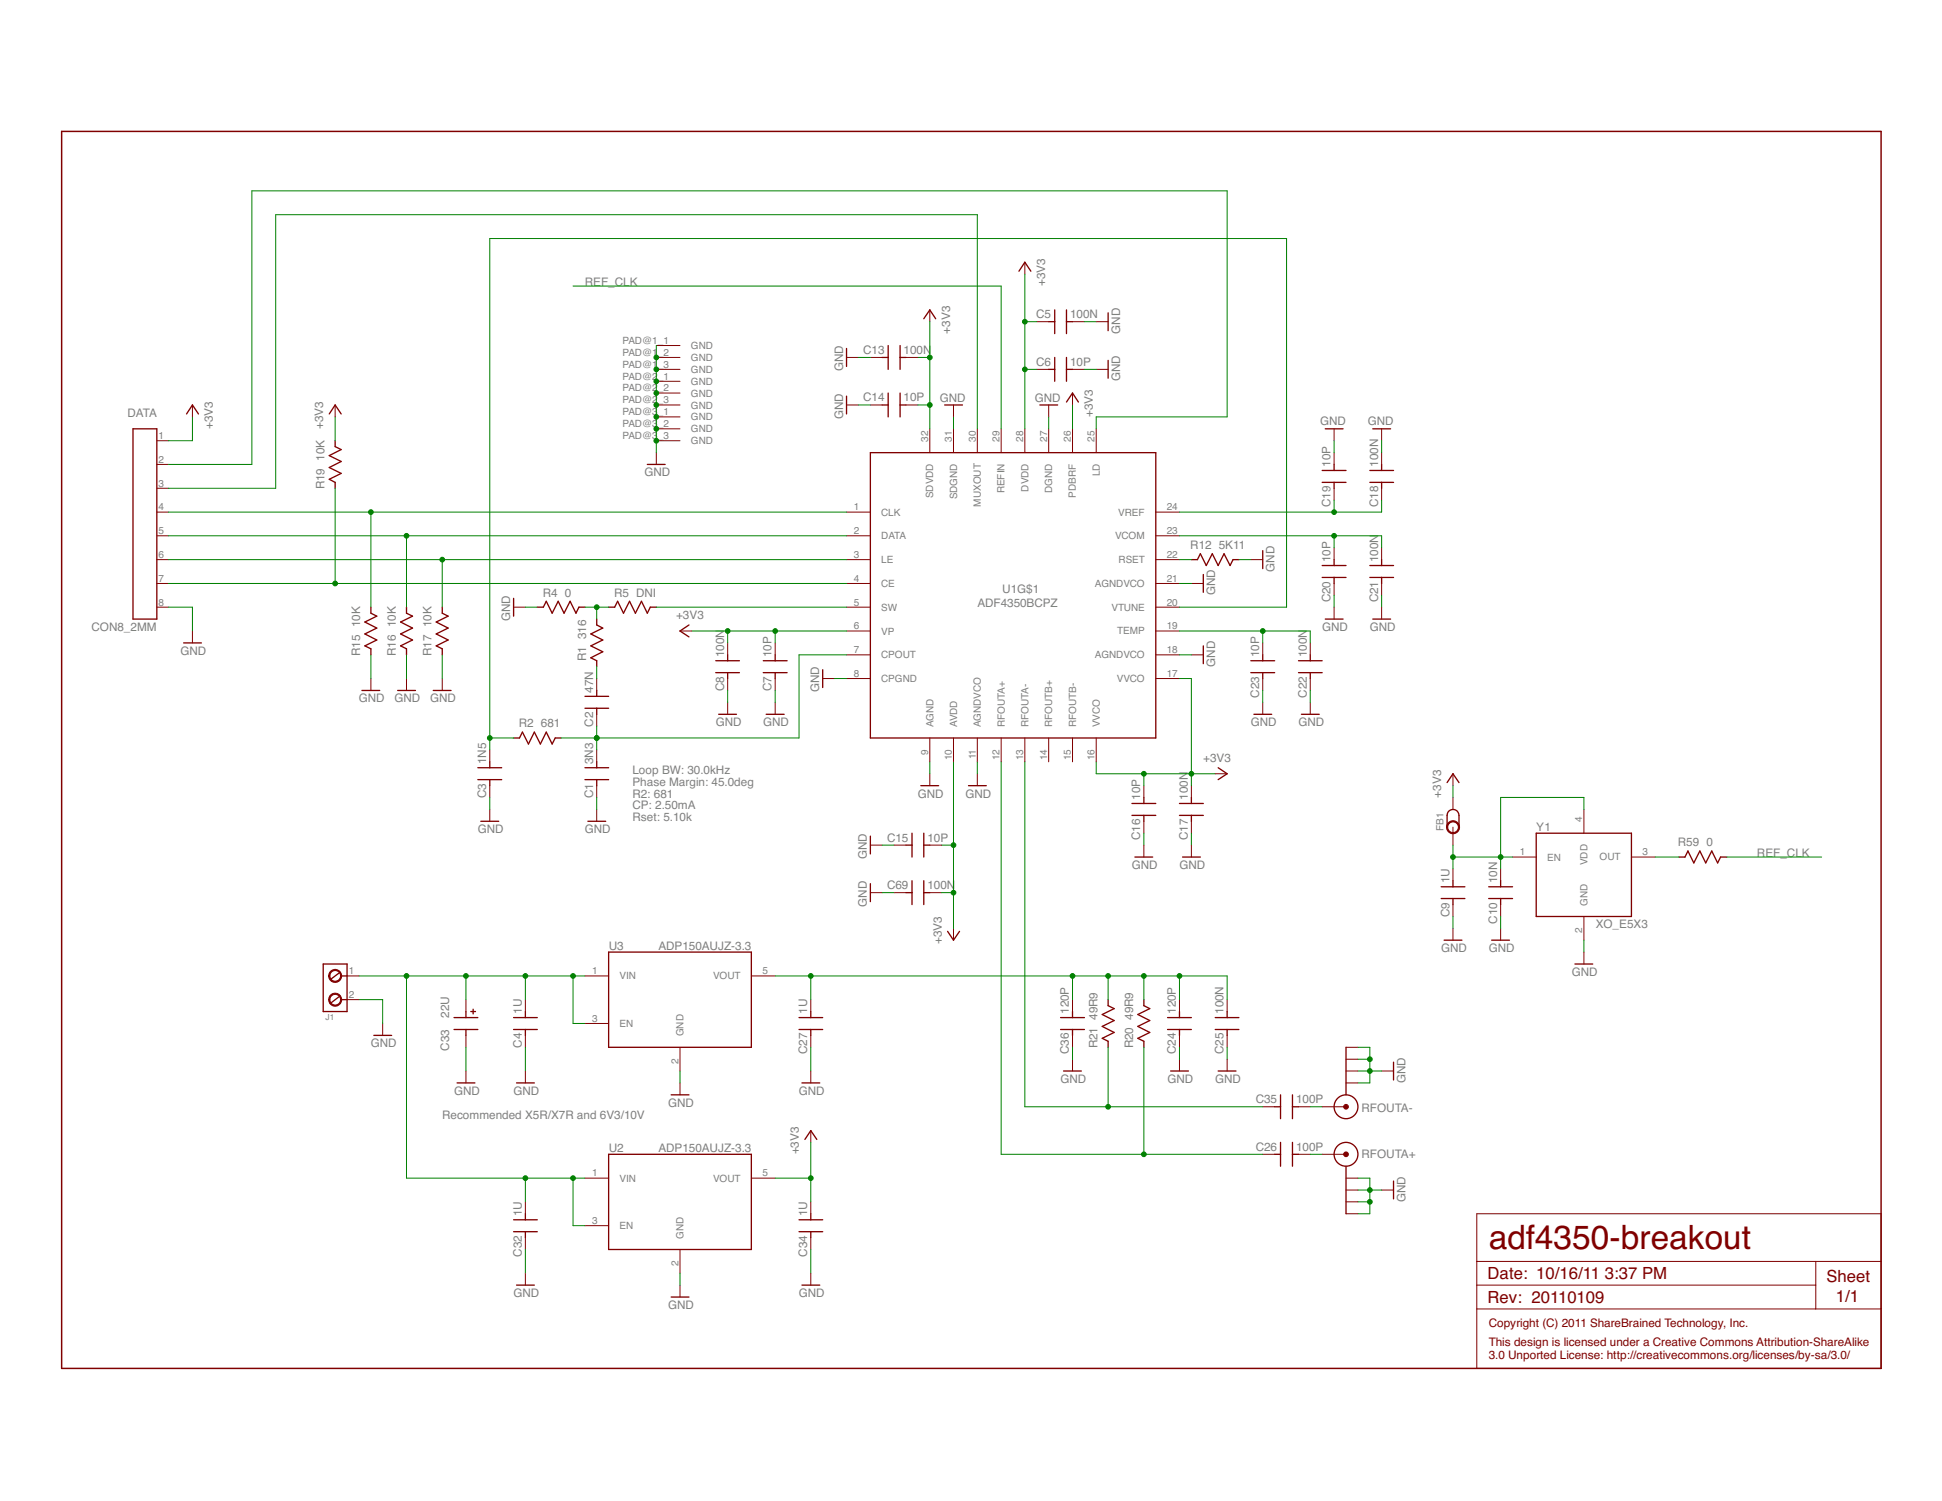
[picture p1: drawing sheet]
<svg xmlns="http://www.w3.org/2000/svg" width="279mm" height="216mm" viewBox="0 0 279 216" stroke-linecap="round" stroke-linejoin="round" font-family="sans-serif">
<g fill="#800000" stroke="#800000" stroke-width=".14">
<path d="M121.8 73.7h3.4z"/>
<path d="M121.8 77.1h3.4z"/>
<path d="M121.8 80.5h3.4z"/>
<path d="M121.8 83.9h3.4z"/>
<path d="M121.8 87.3h3.4z"/>
<path d="M121.8 90.8h3.4z"/>
<path d="M121.8 94.2h3.4z"/>
<path d="M121.8 97.6h3.4z"/>
<path d="M133.8 106.2v3.4z"/>
<path d="M137.2 106.2v3.4z"/>
<path d="M140.6 106.2v3.4z"/>
<path d="M144 106.2v3.4z"/>
<path d="M147.4 106.2v3.4z"/>
<path d="M150.9 106.2v3.4z"/>
<path d="M154.3 106.2v3.4z"/>
<path d="M157.7 106.2v3.4z"/>
<path d="M166.3 97.6h3.4z"/>
<path d="M166.3 94.2h3.4z"/>
<path d="M166.3 90.8h3.4z"/>
<path d="M166.3 87.3h3.4z"/>
<path d="M166.3 83.9h3.4z"/>
<path d="M166.3 80.5h3.4z"/>
<path d="M166.3 77.1h3.4z"/>
<path d="M166.3 73.7h3.4z"/>
<path d="M157.7 61.7v3.4z"/>
<path d="M154.3 61.7v3.4z"/>
<path d="M150.9 61.7v3.4z"/>
<path d="M147.4 61.7v3.4z"/>
<path d="M144 61.7v3.4z"/>
<path d="M140.6 61.7v3.4z"/>
<path d="M137.2 61.7v3.4z"/>
<path d="M133.8 61.7v3.4z"/>
<path d="M94.4 49.7h3.4z"/>
<path d="M94.4 51.4h3.4z"/>
<path d="M94.4 53.1h3.4z"/>
<path d="M94.4 54.8h3.4z"/>
<path d="M94.4 56.5h3.4z"/>
<path d="M94.4 58.3h3.4z"/>
<path d="M94.4 60h3.4z"/>
<path d="M94.4 61.7h3.4z"/>
<path d="M94.4 63.4h3.4z"/>
<path d="M84.2 169.5h3.4z"/>
<path d="M84.2 176.3h3.4z"/>
<path d="M97.8 179.7v3.4z"/>
<path d="M108.1 169.5h3.4z"/>
<path d="M217.6 123.3h3.4z"/>
<path d="M227.9 116.4v3.4z"/>
<path d="M227.9 131.8v3.4z"/>
<path d="M234.7 123.3h3.4z"/>
<path d="M116.6 162.6v1.7z"/>
<path d="M209 111.3v1.7z"/>
<path d="M75.6 178v1.7z"/>
<path d="M75.6 172.9v1.7z"/>
<path d="M116.6 178v1.7z"/>
<path d="M116.6 172.9v1.7z"/>
<path d="M75.6 183.1v1.7z"/>
<path d="M97.8 184.8v1.8z"/>
<path d="M116.6 183.1v1.7z"/>
<path d="M227.9 136.9v1.8z"/>
<path d="M215.9 130.1v1.7z"/>
<path d="M215.9 125v1.7z"/>
<path d="M215.9 133.5v1.7z"/>
<path d="M67 143.8v1.7z"/>
<path d="M67 148.9v1.7z"/>
<path d="M67 154.1v1.7z"/>
<path d="M209 119.8v1.8z"/>
<path d="M209 114.7v1.7z"/>
<path d="M209 119v.8z"/>
<path d="M209 130.1v1.7z"/>
<path d="M209 125v1.7z"/>
<path d="M209 133.5v1.7z"/>
<path d="M125.2 58.3h1.7z"/>
<path d="M130.3 58.3h1.8z"/>
<path d="M125.2 51.4h1.7z"/>
<path d="M130.3 51.4h1.8z"/>
<path d="M149.2 53.1h1.7z"/>
<path d="M154.3 53.1h1.7z"/>
<path d="M149.2 46.3h1.7z"/>
<path d="M154.3 46.3h1.7z"/>
<path d="M128.6 121.6h1.7z"/>
<path d="M133.8 121.6h1.7z"/>
<path d="M128.6 128.4h1.7z"/>
<path d="M133.8 128.4h1.7z"/>
<path d="M104.7 97.6v1.7z"/>
<path d="M104.7 92.5v1.7z"/>
<path d="M111.5 97.6v1.7z"/>
<path d="M111.5 92.5v1.7z"/>
<path d="M111.5 101v1.7z"/>
<path d="M104.7 101v1.7z"/>
<path d="M125.2 121.6h1.7z"/>
<path d="M125.2 128.4h1.7z"/>
<path d="M133.8 111.3v1.7z"/>
<path d="M118.4 97.6h1.7z"/>
<path d="M140.6 111.3v1.7z"/>
<path d="M171.4 94.2h1.7z"/>
<path d="M171.4 83.9h1.7z"/>
<path d="M150.9 58.3v1.7z"/>
<path d="M137.2 58.3v1.7z"/>
<path d="M121.8 58.3h1.7z"/>
<path d="M121.8 51.4h1.7z"/>
<path d="M157.7 53.1h1.7z"/>
<path d="M157.7 46.3h1.7z"/>
<path d="M164.6 118.1v1.7z"/>
<path d="M164.6 113v1.7z"/>
<path d="M171.4 118.1v1.7z"/>
<path d="M171.4 113v1.7z"/>
<path d="M164.6 121.6v1.7z"/>
<path d="M171.4 121.6v1.7z"/>
<path d="M181.7 97.6v1.7z"/>
<path d="M181.7 92.5v1.7z"/>
<path d="M188.5 97.6v1.7z"/>
<path d="M188.5 92.5v1.7z"/>
<path d="M181.7 101v1.7z"/>
<path d="M188.5 101v1.7z"/>
<path d="M191.9 83.9v1.7z"/>
<path d="M191.9 78.8v1.7z"/>
<path d="M198.8 83.9v1.7z"/>
<path d="M198.8 78.8v1.7z"/>
<path d="M191.9 87.3v1.7z"/>
<path d="M198.8 87.3v1.7z"/>
<path d="M191.9 70.2v1.7z"/>
<path d="M191.9 65.1v1.7z"/>
<path d="M198.8 70.2v1.7z"/>
<path d="M198.8 65.1v1.7z"/>
<path d="M191.9 61.7v1.7z"/>
<path d="M198.8 61.7v1.7z"/>
<path d="M180 80.5h1.7z"/>
<path d="M154.3 148.9v1.7z"/>
<path d="M154.3 143.8v1.7z"/>
<path d="M169.7 148.9v1.7z"/>
<path d="M169.7 143.8v1.7z"/>
<path d="M176.6 148.9v1.7z"/>
<path d="M176.6 143.8v1.7z"/>
<path d="M154.3 152.4v1.7z"/>
<path d="M169.7 152.4v1.7z"/>
<path d="M176.6 152.4v1.7z"/>
<path d="M198.8 154.1h1.7z"/>
<path d="M84.2 140.4h3.4z"/>
<path d="M84.2 147.2h3.4z"/>
<path d="M97.8 150.6v3.5z"/>
<path d="M108.1 140.4h3.4z"/>
<path d="M75.6 148.9v1.7z"/>
<path d="M75.6 143.8v1.7z"/>
<path d="M116.6 148.9v1.7z"/>
<path d="M116.6 143.8v1.7z"/>
<path d="M75.6 154.1v1.7z"/>
<path d="M97.8 155.8v1.7z"/>
<path d="M116.6 154.1v1.7z"/>
<path d="M133.8 44.6v1.7z"/>
<path d="M147.4 37.7v1.7z"/>
<path d="M137.2 133.5v1.7z"/>
<path d="M97.8 90.8h1.7z"/>
<path d="M174.8 111.3h1.8z"/>
<path d="M181.7 166h1.7z"/>
<path d="M186.8 166h1.7z"/>
<path d="M181.7 159.2h1.7z"/>
<path d="M186.8 159.2h1.7z"/>
<path d="M63.6 97.6v1.7z"/>
<path d="M58.5 97.6v1.7z"/>
<path d="M53.4 97.6v1.7z"/>
<path d="M48.2 58.3v1.7z"/>
<path d="M85.9 113v1.7z"/>
<path d="M85.9 107.9v1.7z"/>
<path d="M85.9 102.7v1.7z"/>
<path d="M85.9 97.6v1.7z"/>
<path d="M70.5 113v1.7z"/>
<path d="M70.5 107.9v1.7z"/>
<path d="M70.5 116.4v1.7z"/>
<path d="M85.9 116.4v1.7z"/>
<path d="M73.9 87.3h1.7z"/>
<path d="M154.3 56.5v1.8z"/>
<path d="M22.6 66.8h1.7z"/>
<path d="M22.6 70.2h1.7z"/>
<path d="M22.6 73.7h1.7z"/>
<path d="M22.6 63.4h1.7z"/>
<path d="M22.6 77.1h1.7z"/>
<path d="M22.6 80.5h1.7z"/>
<path d="M22.6 83.9h1.7z"/>
<path d="M22.6 87.3h1.7z"/>
<path d="M27.7 90.8v1.7z"/>
<path d="M27.7 58.3v1.7z"/>
<path d="M55.1 147.2v1.7z"/>
<path d="M198.8 171.2h1.7z"/>
<path d="M94.4 65.1v1.7z"/>
<path d="M190.2 166h3.5z"/>
<path d="M193.7 169.5h1.7z"/>
<path d="M193.7 171.2h1.7z"/>
<path d="M193.7 172.9h1.7z"/>
<path d="M193.7 174.6h1.7z"/>
<path d="M190.2 159.2h3.5z"/>
<path d="M193.7 155.8h1.7z"/>
<path d="M193.7 154.1h1.7z"/>
<path d="M193.7 152.4h1.7z"/>
<path d="M193.7 150.6h1.7z"/>
<path d="M49.9 140.4h1.7z"/>
<path d="M49.9 143.8h1.7z"/>
<path d="M212.5 188.3h48.7z"/>
<path d="M261.2 181.4h9.4z"/>
<path d="M212.5 184.8v3.5z"/>
<path d="M212.5 184.8h48.7z"/>
<path d="M212.5 181.4v3.4z"/>
<path d="M261.2 184.8v3.5z"/>
<path d="M261.2 188.3h9.4z"/>
<path d="M261.2 181.4v3.4z"/>
<path d="M212.5 181.4h48.7z"/>
<path d="M270.6 181.4v6.9z"/>
<path d="M212.5 174.6h58.1z"/>
<path d="M212.5 174.6v6.8z"/>
<path d="M270.6 174.6v6.8z"/>
<path d="M212.5 188.3v8.5z"/>
<path d="M270.6 188.3v8.5z"/>
<path d="M212.5 196.8h58.1z"/>
<path d="M208.3 118.4a.94 .94 0 0 1 1.5 .1 .94 .94 0 0 1-.5 1.4 .94 .94 0 0 1-1.2-.9h.2a.77 .77 0 0 1 1.1-.7 .77 .77 0 0 1 .2 1.2 .77 .77 0 0 1-1.3-.3v-.2h-.2z" fill-rule="evenodd"/>
<path d="M47.7 139.6a.94 .94 0 0 1 1.4 .4 .94 .94 0 0 1-.7 1.3 .94 .94 0 0 1-1.1-.9h.2a.77 .77 0 0 1 1-.7 .77 .77 0 0 1 .2 1.2 .77 .77 0 0 1-1.2-.3v-.2h-.2v-.3z" fill-rule="evenodd"/>
<path d="M47.5 143.2a.94 .94 0 0 1 1.5 0 .94 .94 0 0 1-.5 1.5 .94 .94 0 0 1-1.2-.9h.2a.77 .77 0 0 1 1-.7 .77 .77 0 0 1 .2 1.3 .77 .77 0 0 1-1.2-.4v-.2h-.2z" fill-rule="evenodd"/>
<circle cx="193.7" cy="166" r=".34"/>
<circle cx="193.7" cy="159.2" r=".34"/>
</g>
<g fill="#800000" stroke="#800000" stroke-width=".19">
<path d="M125.2 65.1v41.1z"/>
<path d="M125.2 106.2h41.1z"/>
<path d="M166.3 65.1v41.1z"/>
<path d="M125.2 65.1h41.1z"/>
<path d="M87.6 166h20.5z"/>
<path d="M108.1 166v13.7z"/>
<path d="M87.6 179.7h20.5z"/>
<path d="M87.6 166v13.7z"/>
<path d="M221 119.8v12z"/>
<path d="M221 131.8h13.7z"/>
<path d="M234.7 119.8v12z"/>
<path d="M221 119.8h13.7z"/>
<path d="M116.6 162.6l.9 1.3z"/>
<path d="M116.6 162.6l-.8 1.3z"/>
<path d="M209 111.3l.9 1.3z"/>
<path d="M209 111.3l-.8 1.3z"/>
<path d="M73.9 177.2h1.7z"/>
<path d="M75.6 177.2h1.7z"/>
<path d="M73.9 175.5h1.7z"/>
<path d="M75.6 175.5h1.7z"/>
<path d="M75.6 177.2v.8z"/>
<path d="M75.6 174.6v.9z"/>
<path d="M115 177.2h1.6z"/>
<path d="M116.6 177.2h1.8z"/>
<path d="M115 175.5h1.6z"/>
<path d="M116.6 175.5h1.8z"/>
<path d="M116.6 177.2v.8z"/>
<path d="M116.6 174.6v.9z"/>
<path d="M74.3 184.8h2.6z"/>
<path d="M96.6 186.6h2.5z"/>
<path d="M115.4 184.8h2.5z"/>
<path d="M226.6 138.7h2.6z"/>
<path d="M214.2 129.2h1.7z"/>
<path d="M215.9 129.2h1.7z"/>
<path d="M214.2 127.6h1.7z"/>
<path d="M215.9 127.6h1.7z"/>
<path d="M215.9 129.2v.9z"/>
<path d="M215.9 126.7v.9z"/>
<path d="M214.6 135.2h2.6z"/>
<path d="M67 146.4h1.7z"/>
<path d="M65.3 146.4h1.7z"/>
<path d="M67 148.1h1.7z"/>
<path d="M65.3 148.1h1.7z"/>
<path d="M67 145.5v.9z"/>
<path d="M67 148.1v.8z"/>
<path d="M67.7 145.5h.7z"/>
<path d="M68.1 145.2v.6z"/>
<path d="M65.8 155.8h2.5z"/>
<path d="M208.2 117.3v1.7z"/>
<path d="M209.9 117.3v1.7z"/>
<path d="M207.3 129.2h1.7z"/>
<path d="M209 129.2h1.8z"/>
<path d="M207.3 127.6h1.7z"/>
<path d="M209 127.6h1.8z"/>
<path d="M209 129.2v.9z"/>
<path d="M209 126.7v.9z"/>
<path d="M207.8 135.2h2.5z"/>
<path d="M244.6 122.4l-.9 1.7z"/>
<path d="M242.8 122.4l.9 1.7z"/>
<path d="M242.8 122.4l-.4 .9z"/>
<path d="M244.6 122.4l.8 1.7z"/>
<path d="M246.3 122.4l-.9 1.7z"/>
<path d="M246.3 122.4l.8 1.7z"/>
<path d="M247.5 123.3l-.4 .8z"/>
<path d="M241.6 123.3h.8z"/>
<path d="M247.5 123.3h.9z"/>
<path d="M127.8 56.5v1.8z"/>
<path d="M127.8 58.3v1.7z"/>
<path d="M129.5 56.5v1.8z"/>
<path d="M129.5 58.3v1.7z"/>
<path d="M126.9 58.3h.9z"/>
<path d="M129.5 58.3h.8z"/>
<path d="M127.8 49.7v1.7z"/>
<path d="M127.8 51.4v1.7z"/>
<path d="M129.5 49.7v1.7z"/>
<path d="M129.5 51.4v1.7z"/>
<path d="M126.9 51.4h.9z"/>
<path d="M129.5 51.4h.8z"/>
<path d="M151.7 51.4v1.7z"/>
<path d="M151.7 53.1v1.7z"/>
<path d="M153.4 51.4v1.7z"/>
<path d="M153.4 53.1v1.7z"/>
<path d="M150.9 53.1h.8z"/>
<path d="M153.4 53.1h.9z"/>
<path d="M151.7 44.6v1.7z"/>
<path d="M151.7 46.3v1.7z"/>
<path d="M153.4 44.6v1.7z"/>
<path d="M153.4 46.3v1.7z"/>
<path d="M150.9 46.3h.8z"/>
<path d="M153.4 46.3h.9z"/>
<path d="M131.2 119.8v1.8z"/>
<path d="M131.2 121.6v1.7z"/>
<path d="M132.9 119.8v1.8z"/>
<path d="M132.9 121.6v1.7z"/>
<path d="M130.3 121.6h.9z"/>
<path d="M132.9 121.6h.9z"/>
<path d="M131.2 126.7v1.7z"/>
<path d="M131.2 128.4v1.7z"/>
<path d="M132.9 126.7v1.7z"/>
<path d="M132.9 128.4v1.7z"/>
<path d="M130.3 128.4h.9z"/>
<path d="M132.9 128.4h.9z"/>
<path d="M103 96.8h1.7z"/>
<path d="M104.7 96.8h1.7z"/>
<path d="M103 95h1.7z"/>
<path d="M104.7 95h1.7z"/>
<path d="M104.7 96.8v.8z"/>
<path d="M104.7 94.2v.8z"/>
<path d="M109.8 96.8h1.7z"/>
<path d="M111.5 96.8h1.7z"/>
<path d="M109.8 95h1.7z"/>
<path d="M111.5 95h1.7z"/>
<path d="M111.5 96.8v.8z"/>
<path d="M111.5 94.2v.8z"/>
<path d="M110.2 102.7h2.6z"/>
<path d="M103.4 102.7h2.6z"/>
<path d="M125.2 120.3v2.5z"/>
<path d="M125.2 127.1v2.6z"/>
<path d="M132.5 113h2.5z"/>
<path d="M118.4 96.3v2.6z"/>
<path d="M139.3 113h2.6z"/>
<path d="M173.1 92.9v2.6z"/>
<path d="M173.1 82.6v2.6z"/>
<path d="M149.6 58.3h2.6z"/>
<path d="M135.9 58.3h2.6z"/>
<path d="M121.8 57v2.5z"/>
<path d="M121.8 50.1v2.6z"/>
<path d="M159.4 51.8v2.6z"/>
<path d="M159.4 45v2.6z"/>
<path d="M162.9 117.3h1.7z"/>
<path d="M164.6 117.3h1.7z"/>
<path d="M162.9 115.6h1.7z"/>
<path d="M164.6 115.6h1.7z"/>
<path d="M164.6 117.3v.8z"/>
<path d="M164.6 114.7v.9z"/>
<path d="M169.7 117.3h1.7z"/>
<path d="M171.4 117.3h1.7z"/>
<path d="M169.7 115.6h1.7z"/>
<path d="M171.4 115.6h1.7z"/>
<path d="M171.4 117.3v.8z"/>
<path d="M171.4 114.7v.9z"/>
<path d="M163.3 123.3h2.5z"/>
<path d="M170.1 123.3h2.6z"/>
<path d="M180 96.8h1.7z"/>
<path d="M181.7 96.8h1.7z"/>
<path d="M180 95h1.7z"/>
<path d="M181.7 95h1.7z"/>
<path d="M181.7 96.8v.8z"/>
<path d="M181.7 94.2v.8z"/>
<path d="M186.8 96.8h1.7z"/>
<path d="M188.5 96.8h1.7z"/>
<path d="M186.8 95h1.7z"/>
<path d="M188.5 95h1.7z"/>
<path d="M188.5 96.8v.8z"/>
<path d="M188.5 94.2v.8z"/>
<path d="M180.4 102.7h2.6z"/>
<path d="M187.2 102.7h2.6z"/>
<path d="M190.2 83.1h1.7z"/>
<path d="M191.9 83.1h1.8z"/>
<path d="M190.2 81.3h1.7z"/>
<path d="M191.9 81.3h1.8z"/>
<path d="M191.9 83.1v.8z"/>
<path d="M191.9 80.5v.8z"/>
<path d="M197.1 83.1h1.7z"/>
<path d="M198.8 83.1h1.7z"/>
<path d="M197.1 81.3h1.7z"/>
<path d="M198.8 81.3h1.7z"/>
<path d="M198.8 83.1v.8z"/>
<path d="M198.8 80.5v.8z"/>
<path d="M190.7 89h2.5z"/>
<path d="M197.5 89h2.6z"/>
<path d="M190.2 69.4h1.7z"/>
<path d="M191.9 69.4h1.8z"/>
<path d="M190.2 67.7h1.7z"/>
<path d="M191.9 67.7h1.8z"/>
<path d="M191.9 69.4v.8z"/>
<path d="M191.9 66.8v.9z"/>
<path d="M197.1 69.4h1.7z"/>
<path d="M198.8 69.4h1.7z"/>
<path d="M197.1 67.7h1.7z"/>
<path d="M198.8 67.7h1.7z"/>
<path d="M198.8 69.4v.8z"/>
<path d="M198.8 66.8v.9z"/>
<path d="M190.7 61.7h2.5z"/>
<path d="M197.5 61.7h2.6z"/>
<path d="M174.4 79.7l-.9 1.6z"/>
<path d="M172.7 79.7l.8 1.6z"/>
<path d="M172.7 79.7l-.4 .8z"/>
<path d="M174.4 79.7l.9 1.6z"/>
<path d="M176.1 79.7l-.8 1.6z"/>
<path d="M176.1 79.7l.9 1.6z"/>
<path d="M177.4 80.5l-.4 .8z"/>
<path d="M171.4 80.5h.9z"/>
<path d="M177.4 80.5h.8z"/>
<path d="M181.7 79.2v2.6z"/>
<path d="M152.6 148.1h1.7z"/>
<path d="M154.3 148.1h1.7z"/>
<path d="M152.6 146.4h1.7z"/>
<path d="M154.3 146.4h1.7z"/>
<path d="M154.3 148.1v.8z"/>
<path d="M154.3 145.5v.9z"/>
<path d="M168 148.1h1.7z"/>
<path d="M169.7 148.1h1.7z"/>
<path d="M168 146.4h1.7z"/>
<path d="M169.7 146.4h1.7z"/>
<path d="M169.7 148.1v.8z"/>
<path d="M169.7 145.5v.9z"/>
<path d="M174.8 148.1h1.8z"/>
<path d="M176.6 148.1h1.6z"/>
<path d="M174.8 146.4h1.8z"/>
<path d="M176.6 146.4h1.6z"/>
<path d="M176.6 148.1v.8z"/>
<path d="M176.6 145.5v.9z"/>
<path d="M153 154.1h2.6z"/>
<path d="M168.4 154.1h2.6z"/>
<path d="M175.3 154.1h2.5z"/>
<path d="M200.5 152.8v2.5z"/>
<path d="M87.6 136.9h20.5z"/>
<path d="M108.1 136.9v13.7z"/>
<path d="M87.6 150.6h20.5z"/>
<path d="M87.6 136.9v13.7z"/>
<path d="M73.9 148.1h1.7z"/>
<path d="M75.6 148.1h1.7z"/>
<path d="M73.9 146.4h1.7z"/>
<path d="M75.6 146.4h1.7z"/>
<path d="M75.6 148.1v.8z"/>
<path d="M75.6 145.5v.9z"/>
<path d="M115 148.1h1.6z"/>
<path d="M116.6 148.1h1.8z"/>
<path d="M115 146.4h1.6z"/>
<path d="M116.6 146.4h1.8z"/>
<path d="M116.6 148.1v.8z"/>
<path d="M116.6 145.5v.9z"/>
<path d="M74.3 155.8h2.6z"/>
<path d="M96.6 157.5h2.5z"/>
<path d="M115.4 155.8h2.5z"/>
<path d="M133.8 44.6l-.9 1.2z"/>
<path d="M133.8 44.6l.8 1.2z"/>
<path d="M147.4 37.7l-.8 1.3z"/>
<path d="M147.4 37.7l.9 1.3z"/>
<path d="M138 134l-.8 1.2z"/>
<path d="M136.3 134l.9 1.2z"/>
<path d="M97.8 90.8l1.3 .8z"/>
<path d="M97.8 90.8l1.3-.9z"/>
<path d="M175.3 112.1l1.3-.8z"/>
<path d="M175.3 110.4l1.3 .9z"/>
<path d="M47.4 67.2l1.7 .9z"/>
<path d="M47.4 68.9l1.7-.8z"/>
<path d="M47.4 68.9l.8 .5z"/>
<path d="M47.4 67.2l1.7-.8z"/>
<path d="M47.4 65.5l1.7 .9z"/>
<path d="M47.4 65.5l1.7-.8z"/>
<path d="M48.2 64.2l.9 .5z"/>
<path d="M48.2 69.4v.8z"/>
<path d="M48.2 63.4v.8z"/>
<path d="M184.2 164.3v1.7z"/>
<path d="M184.2 166v1.7z"/>
<path d="M185.9 164.3v1.7z"/>
<path d="M185.9 166v1.7z"/>
<path d="M183.4 166h.8z"/>
<path d="M185.9 166h.9z"/>
<path d="M184.2 157.5v1.7z"/>
<path d="M184.2 159.2v1.7z"/>
<path d="M185.9 157.5v1.7z"/>
<path d="M185.9 159.2v1.7z"/>
<path d="M183.4 159.2h.8z"/>
<path d="M185.9 159.2h.9z"/>
<path d="M52.5 91.2l1.7 .9z"/>
<path d="M52.5 92.9l1.7-.8z"/>
<path d="M52.5 92.9l.9 .4z"/>
<path d="M52.5 91.2l1.7-.9z"/>
<path d="M52.5 89.5l1.7 .8z"/>
<path d="M52.5 89.5l1.7-.9z"/>
<path d="M53.4 88.2l.8 .4z"/>
<path d="M53.4 93.3v.9z"/>
<path d="M53.4 87.3v.9z"/>
<path d="M57.6 91.2l1.8 .9z"/>
<path d="M57.6 92.9l1.8-.8z"/>
<path d="M57.6 92.9l.9 .4z"/>
<path d="M57.6 91.2l1.8-.9z"/>
<path d="M57.6 89.5l1.8 .8z"/>
<path d="M57.6 89.5l1.8-.9z"/>
<path d="M58.5 88.2l.9 .4z"/>
<path d="M58.5 93.3v.9z"/>
<path d="M58.5 87.3v.9z"/>
<path d="M62.8 91.2l1.7 .9z"/>
<path d="M62.8 92.9l1.7-.8z"/>
<path d="M62.8 92.9l.8 .4z"/>
<path d="M62.8 91.2l1.7-.9z"/>
<path d="M62.8 89.5l1.7 .8z"/>
<path d="M62.8 89.5l1.7-.9z"/>
<path d="M63.6 88.2l.9 .4z"/>
<path d="M63.6 93.3v.9z"/>
<path d="M63.6 87.3v.9z"/>
<path d="M62.3 99.3h2.6z"/>
<path d="M57.2 99.3h2.6z"/>
<path d="M52.1 99.3h2.5z"/>
<path d="M48.2 58.3l.9 1.2z"/>
<path d="M48.2 58.3l-.8 1.2z"/>
<path d="M84.2 112.1h1.7z"/>
<path d="M85.9 112.1h1.7z"/>
<path d="M84.2 110.4h1.7z"/>
<path d="M85.9 110.4h1.7z"/>
<path d="M85.9 112.1v.9z"/>
<path d="M85.9 109.6v.8z"/>
<path d="M84.2 101.9h1.7z"/>
<path d="M85.9 101.9h1.7z"/>
<path d="M84.2 100.2h1.7z"/>
<path d="M85.9 100.2h1.7z"/>
<path d="M85.9 101.9v.8z"/>
<path d="M85.9 99.3v.9z"/>
<path d="M85 92.9l1.7 .8z"/>
<path d="M85 94.6l1.7-.9z"/>
<path d="M85 94.6l.9 .4z"/>
<path d="M85 92.9l1.7-.8z"/>
<path d="M85 91.2l1.7 .9z"/>
<path d="M85 91.2l1.7-.9z"/>
<path d="M85.9 89.9l.8 .4z"/>
<path d="M85.9 95v.9z"/>
<path d="M85.9 89v.9z"/>
<path d="M76.9 105.3l-.9 1.7z"/>
<path d="M75.2 105.3l.8 1.7z"/>
<path d="M75.2 105.3l-.5 .9z"/>
<path d="M76.9 105.3l.8 1.7z"/>
<path d="M78.6 105.3l-.9 1.7z"/>
<path d="M78.6 105.3l.8 1.7z"/>
<path d="M79.9 106.2l-.5 .8z"/>
<path d="M73.9 106.2h.8z"/>
<path d="M79.9 106.2h.8z"/>
<path d="M68.7 112.1h1.8z"/>
<path d="M70.5 112.1h1.7z"/>
<path d="M68.7 110.4h1.8z"/>
<path d="M70.5 110.4h1.7z"/>
<path d="M70.5 112.1v.9z"/>
<path d="M70.5 109.6v.8z"/>
<path d="M80.3 86.5l-.9 1.7z"/>
<path d="M78.6 86.5l.8 1.7z"/>
<path d="M78.6 86.5l-.4 .8z"/>
<path d="M80.3 86.5l.9 1.7z"/>
<path d="M82 86.5l-.8 1.7z"/>
<path d="M82 86.5l.9 1.7z"/>
<path d="M83.3 87.3l-.4 .9z"/>
<path d="M77.3 87.3h.9z"/>
<path d="M83.3 87.3h.9z"/>
<path d="M90.6 86.5l-.9 1.7z"/>
<path d="M88.9 86.5l.8 1.7z"/>
<path d="M88.9 86.5l-.5 .8z"/>
<path d="M90.6 86.5l.8 1.7z"/>
<path d="M92.3 86.5l-.9 1.7z"/>
<path d="M92.3 86.5l.8 1.7z"/>
<path d="M93.6 87.3l-.5 .9z"/>
<path d="M87.6 87.3h.8z"/>
<path d="M93.6 87.3h.8z"/>
<path d="M69.2 118.1h2.6z"/>
<path d="M84.6 118.1h2.5z"/>
<path d="M73.9 86.1v2.5z"/>
<path d="M154.3 56.5l-.9 1.3z"/>
<path d="M154.3 56.5l.9 1.3z"/>
<path d="M22.6 61.7v27.3z"/>
<path d="M19.1 89h3.5z"/>
<path d="M19.1 61.7v27.3z"/>
<path d="M19.1 61.7h3.5z"/>
<path d="M26.4 92.5h2.6z"/>
<path d="M27.7 58.3l-.9 1.2z"/>
<path d="M27.7 58.3l.9 1.2z"/>
<path d="M53.8 148.9h2.5z"/>
<path d="M163.7 147.6l1.7 .9z"/>
<path d="M163.7 149.4l1.7-.9z"/>
<path d="M163.7 149.4l.9 .4z"/>
<path d="M163.7 147.6l1.7-.8z"/>
<path d="M163.7 145.9l1.7 .9z"/>
<path d="M163.7 145.9l1.7-.8z"/>
<path d="M164.6 144.7l.8 .4z"/>
<path d="M164.6 149.8v.8z"/>
<path d="M164.6 143.8v.9z"/>
<path d="M158.6 147.6l1.7 .9z"/>
<path d="M158.6 149.4l1.7-.9z"/>
<path d="M158.6 149.4l.8 .4z"/>
<path d="M158.6 147.6l1.7-.8z"/>
<path d="M158.6 145.9l1.7 .9z"/>
<path d="M158.6 145.9l1.7-.8z"/>
<path d="M159.4 144.7l.9 .4z"/>
<path d="M159.4 149.8v.8z"/>
<path d="M159.4 143.8v.9z"/>
<path d="M200.5 169.9v2.5z"/>
<path d="M93.1 66.8h2.6z"/>
<path d="M193.7 167.7v6.9z"/>
<path d="M193.7 150.6v6.9z"/>
<path d="M47.5 140.9l1.4-1z"/>
<path d="M49.1 140.4h.8z"/>
<path d="M49.1 143.8h.8z"/>
<path d="M47.5 144.3l1.4-1z"/>
<path d="M46.5 138.7h3.4z"/>
<path d="M49.9 138.7v6.8z"/>
<path d="M46.5 145.5h3.4z"/>
<path d="M46.5 138.7v6.8z"/>
</g>
<g fill="none" stroke="#800000" stroke-width=".19">
<path d="M208.2 117.3a.86 .86 0 0 1 .9-.9 .86 .86 0 0 1 .8 .9"/>
<circle cx="193.7" cy="159.2" r="1.71"/>
<circle cx="193.7" cy="166" r="1.71"/>
</g>
<g fill="#800000" stroke="#800000" stroke-width=".21">
<path d="M8.9 18.9v177.9z"/>
<path d="M8.9 196.8h261.7z"/>
<path d="M270.6 18.9v177.9z"/>
<path d="M8.9 18.9h261.7z"/>
</g>
<g fill="#008000" stroke="#008000" stroke-width=".14">
<path d="M75.6 179.7v3.4z"/>
<path d="M97.8 183.1v1.7z"/>
<path d="M116.6 179.7v3.4z"/>
<path d="M227.9 135.2v1.7z"/>
<path d="M215.9 131.8v1.7z"/>
<path d="M67 150.6v3.5z"/>
<path d="M209 131.8v1.7z"/>
<path d="M104.7 99.3v1.7z"/>
<path d="M111.5 99.3v1.7z"/>
<path d="M133.8 109.6v1.7z"/>
<path d="M120.1 97.6h1.7z"/>
<path d="M123.5 58.3h1.7z"/>
<path d="M123.5 51.4h1.7z"/>
<path d="M156 53.1h1.7z"/>
<path d="M156 46.3h1.7z"/>
<path d="M150.9 60v1.7z"/>
<path d="M137.2 60v1.7z"/>
<path d="M169.7 83.9h1.7z"/>
<path d="M169.7 94.2h1.7z"/>
<path d="M140.6 109.6v1.7z"/>
<path d="M164.6 119.8v1.8z"/>
<path d="M171.4 119.8v1.8z"/>
<path d="M181.7 99.3v1.7z"/>
<path d="M188.5 99.3v1.7z"/>
<path d="M191.9 85.6v1.7z"/>
<path d="M198.8 85.6v1.7z"/>
<path d="M191.9 63.4v1.7z"/>
<path d="M198.8 63.4v1.7z"/>
<path d="M178.2 80.5h1.8z"/>
<path d="M154.3 150.6v1.8z"/>
<path d="M169.7 150.6v1.8z"/>
<path d="M176.6 150.6v1.8z"/>
<path d="M126.9 121.6h1.7z"/>
<path d="M126.9 128.4h1.7z"/>
<path d="M75.6 150.6v3.5z"/>
<path d="M97.8 154.1v1.7z"/>
<path d="M116.6 150.6v3.5z"/>
<path d="M53.4 94.2v3.4z"/>
<path d="M58.5 94.2v3.4z"/>
<path d="M63.6 94.2v3.4z"/>
<path d="M75.6 87.3h1.7z"/>
<path d="M70.5 114.7v1.7z"/>
<path d="M85.9 114.7v1.7z"/>
<path d="M24.3 87.3h3.4z"/>
<path d="M27.7 87.3v3.5z"/>
<path d="M51.6 143.8h3.5z"/>
<path d="M55.1 143.8v3.4z"/>
<path d="M195.4 154.1h1.7z"/>
<path d="M197.1 154.1h1.7z"/>
<path d="M197.1 154.1v1.7z"/>
<path d="M195.4 155.8h1.7z"/>
<path d="M195.4 152.4h1.7z"/>
<path d="M197.1 152.4v1.7z"/>
<path d="M195.4 150.6h1.7z"/>
<path d="M197.1 150.6v1.8z"/>
<path d="M195.4 169.5h1.7z"/>
<path d="M197.1 169.5v1.7z"/>
<path d="M197.1 171.2h1.7z"/>
<path d="M195.4 171.2h1.7z"/>
<path d="M195.4 172.9h1.7z"/>
<path d="M197.1 171.2v1.7z"/>
<path d="M195.4 174.6h1.7z"/>
<path d="M197.1 172.9v1.7z"/>
<path d="M94.4 49.7v1.7z"/>
<path d="M94.4 51.4v1.7z"/>
<path d="M94.4 53.1v1.7z"/>
<path d="M94.4 54.8v1.7z"/>
<path d="M94.4 56.5v1.8z"/>
<path d="M94.4 58.3v1.7z"/>
<path d="M94.4 60v1.7z"/>
<path d="M94.4 61.7v1.7z"/>
<path d="M94.4 63.4v1.7z"/>
<path d="M111.5 169.5h5.1z"/>
<path d="M116.6 169.5v3.4z"/>
<path d="M116.6 164.3v5.2z"/>
<path d="M209 113v1.7z"/>
<path d="M137.2 109.6v12z"/>
<path d="M135.5 121.6h1.7z"/>
<path d="M137.2 128.4v5.1z"/>
<path d="M135.5 128.4h1.7z"/>
<path d="M137.2 121.6v6.8z"/>
<path d="M111.5 90.8h10.3z"/>
<path d="M111.5 90.8v1.7z"/>
<path d="M104.7 90.8v1.7z"/>
<path d="M99.5 90.8h5.2z"/>
<path d="M104.7 90.8h6.8z"/>
<path d="M157.7 109.6v1.7z"/>
<path d="M157.7 111.3h6.9z"/>
<path d="M164.6 111.3h6.8z"/>
<path d="M171.4 97.6v13.7z"/>
<path d="M169.7 97.6h1.7z"/>
<path d="M164.6 111.3v1.7z"/>
<path d="M171.4 111.3v1.7z"/>
<path d="M171.4 111.3h3.4z"/>
<path d="M133.8 58.3v3.4z"/>
<path d="M132.1 58.3h1.7z"/>
<path d="M132.1 51.4h1.7z"/>
<path d="M133.8 46.3v5.1z"/>
<path d="M133.8 51.4v6.9z"/>
<path d="M147.4 53.1v8.6z"/>
<path d="M147.4 53.1h1.8z"/>
<path d="M147.4 46.3h1.8z"/>
<path d="M147.4 39.4v6.9z"/>
<path d="M147.4 46.3v6.8z"/>
<path d="M48.2 60v3.4z"/>
<path d="M154.3 58.3v3.4z"/>
<path d="M24.3 63.4h3.4z"/>
<path d="M27.7 60v3.4z"/>
<path d="M227.9 114.7v1.7z"/>
<path d="M215.9 123.3v1.7z"/>
<path d="M209 123.3v1.7z"/>
<path d="M209 123.3h6.9z"/>
<path d="M215.9 123.3h1.7z"/>
<path d="M215.9 114.7h12z"/>
<path d="M215.9 114.7v8.6z"/>
<path d="M209 121.6v1.7z"/>
<path d="M238.1 123.3h3.5z"/>
<path d="M169.7 90.8h12z"/>
<path d="M181.7 90.8v1.7z"/>
<path d="M188.5 90.8v1.7z"/>
<path d="M181.7 90.8h6.8z"/>
<path d="M198.8 77.1v1.7z"/>
<path d="M191.9 77.1v1.7z"/>
<path d="M169.7 77.1h22.2z"/>
<path d="M191.9 77.1h6.9z"/>
<path d="M169.7 73.7h22.2z"/>
<path d="M191.9 71.9v1.8z"/>
<path d="M198.8 71.9v1.8z"/>
<path d="M191.9 73.7h6.9z"/>
<path d="M169.7 80.5h1.7z"/>
<path d="M144 109.6v56.4z"/>
<path d="M144 166h20.6z"/>
<path d="M164.6 150.6v15.4z"/>
<path d="M164.6 166h17.1z"/>
<path d="M159.4 150.6v8.6z"/>
<path d="M147.4 109.6v49.6z"/>
<path d="M147.4 159.2h12z"/>
<path d="M159.4 159.2h22.3z"/>
<path d="M82.4 147.2h1.8z"/>
<path d="M82.4 140.4v6.8z"/>
<path d="M82.4 140.4h1.8z"/>
<path d="M75.6 140.4h6.8z"/>
<path d="M75.6 140.4v3.4z"/>
<path d="M82.4 176.3h1.8z"/>
<path d="M82.4 169.5v6.8z"/>
<path d="M82.4 169.5h1.8z"/>
<path d="M75.6 169.5h6.8z"/>
<path d="M75.6 169.5v3.4z"/>
<path d="M58.5 140.4v29.1z"/>
<path d="M58.5 169.5h17.1z"/>
<path d="M67 140.4h8.6z"/>
<path d="M58.5 140.4h8.5z"/>
<path d="M51.6 140.4h6.9z"/>
<path d="M67 140.4v3.4z"/>
<path d="M111.5 140.4h5.1z"/>
<path d="M116.6 140.4v3.4z"/>
<path d="M154.3 140.4v3.4z"/>
<path d="M154.3 140.4h5.1z"/>
<path d="M159.4 140.4v3.4z"/>
<path d="M169.7 140.4v3.4z"/>
<path d="M164.6 140.4h5.1z"/>
<path d="M164.6 140.4v3.4z"/>
<path d="M176.6 140.4v3.4z"/>
<path d="M169.7 140.4h6.9z"/>
<path d="M159.4 140.4h5.2z"/>
<path d="M116.6 140.4h37.7z"/>
<path d="M53.4 73.7h68.4z"/>
<path d="M53.4 73.7v13.6z"/>
<path d="M24.3 73.7h29.1z"/>
<path d="M58.5 77.1h63.3z"/>
<path d="M58.5 77.1v10.2z"/>
<path d="M24.3 77.1h34.2z"/>
<path d="M63.6 80.5h58.2z"/>
<path d="M63.6 80.5v6.8z"/>
<path d="M24.3 80.5h39.3z"/>
<path d="M48.2 83.9h73.6z"/>
<path d="M48.2 70.2v13.7z"/>
<path d="M24.3 83.9h23.9z"/>
<path d="M188.5 159.2h1.7z"/>
<path d="M188.5 166h1.7z"/>
<path d="M85.9 106.2v1.7z"/>
<path d="M85.9 104.4v1.8z"/>
<path d="M80.7 106.2h5.2z"/>
<path d="M115 94.2h6.8z"/>
<path d="M115 94.2v12z"/>
<path d="M85.9 106.2h29.1z"/>
<path d="M70.5 106.2h3.4z"/>
<path d="M70.5 106.2v1.7z"/>
<path d="M70.5 34.3v71.9z"/>
<path d="M70.5 34.3h114.6z"/>
<path d="M185.1 34.3v53z"/>
<path d="M169.7 87.3h15.4z"/>
<path d="M85.9 95.9v1.7z"/>
<path d="M85.9 87.3v1.7z"/>
<path d="M84.2 87.3h1.7z"/>
<path d="M85.9 87.3h1.7z"/>
<path d="M94.4 87.3h27.4z"/>
<path d="M157.7 60v1.7z"/>
<path d="M157.7 60h18.9z"/>
<path d="M176.6 27.5v32.5z"/>
<path d="M36.2 27.5h140.4z"/>
<path d="M36.2 27.5v39.3z"/>
<path d="M24.3 66.8h11.9z"/>
<path d="M24.3 70.2h15.4z"/>
<path d="M39.7 30.9v39.3z"/>
<path d="M39.7 30.9h100.9z"/>
<path d="M140.6 30.9v30.8z"/>
<path d="M248.4 123.3h13.7z"/>
<path d="M144 41.1v20.6z"/>
<path d="M82.4 41.1h61.6z"/>
<circle cx="197.1" cy="154.1" r=".34"/>
<circle cx="197.1" cy="152.4" r=".34"/>
<circle cx="197.1" cy="171.2" r=".34"/>
<circle cx="197.1" cy="172.9" r=".34"/>
<circle cx="94.4" cy="51.4" r=".34"/>
<circle cx="94.4" cy="53.1" r=".34"/>
<circle cx="94.4" cy="54.8" r=".34"/>
<circle cx="94.4" cy="56.5" r=".34"/>
<circle cx="94.4" cy="58.3" r=".34"/>
<circle cx="94.4" cy="60" r=".34"/>
<circle cx="94.4" cy="61.7" r=".34"/>
<circle cx="94.4" cy="63.4" r=".34"/>
<circle cx="116.6" cy="169.5" r=".34"/>
<circle cx="137.2" cy="121.6" r=".34"/>
<circle cx="137.2" cy="128.4" r=".34"/>
<circle cx="104.7" cy="90.8" r=".34"/>
<circle cx="111.5" cy="90.8" r=".34"/>
<circle cx="164.6" cy="111.3" r=".34"/>
<circle cx="171.4" cy="111.3" r=".34"/>
<circle cx="133.8" cy="51.4" r=".34"/>
<circle cx="133.8" cy="58.3" r=".34"/>
<circle cx="147.4" cy="53.1" r=".34"/>
<circle cx="147.4" cy="46.3" r=".34"/>
<circle cx="215.9" cy="123.3" r=".34"/>
<circle cx="209" cy="123.3" r=".34"/>
<circle cx="181.7" cy="90.8" r=".34"/>
<circle cx="191.9" cy="77.1" r=".34"/>
<circle cx="191.9" cy="73.7" r=".34"/>
<circle cx="164.6" cy="166" r=".34"/>
<circle cx="159.4" cy="159.2" r=".34"/>
<circle cx="82.4" cy="140.4" r=".34"/>
<circle cx="75.6" cy="140.4" r=".34"/>
<circle cx="82.4" cy="169.5" r=".34"/>
<circle cx="75.6" cy="169.5" r=".34"/>
<circle cx="58.5" cy="140.4" r=".34"/>
<circle cx="67" cy="140.4" r=".34"/>
<circle cx="169.7" cy="140.4" r=".34"/>
<circle cx="159.4" cy="140.4" r=".34"/>
<circle cx="164.6" cy="140.4" r=".34"/>
<circle cx="116.6" cy="140.4" r=".34"/>
<circle cx="154.3" cy="140.4" r=".34"/>
<circle cx="53.4" cy="73.7" r=".34"/>
<circle cx="58.5" cy="77.1" r=".34"/>
<circle cx="63.6" cy="80.5" r=".34"/>
<circle cx="48.2" cy="83.9" r=".34"/>
<circle cx="85.9" cy="106.2" r=".34"/>
<circle cx="70.5" cy="106.2" r=".34"/>
<circle cx="85.9" cy="87.3" r=".34"/>
</g>
<text font-size="4.8" fill="#800000" x="214.2" y="179.7">adf4350-breakout</text>
<g font-size="2.4" fill="#800000">
<text x="214" y="184">Date: 10/16/11</text>
<text x="230.9" y="184">3:37 PM</text>
<text x="262.8" y="184.3">Sheet</text>
<text x="214" y="187.4">Rev: 20110109</text>
<text x="264.1" y="187.2">1/1</text>
</g>
<g font-size="1.7" fill="#808080">
<text x="84.2" y="41.1">REF_CLK</text>
<text x="150.4" y="41.1" transform="rotate(-90 150.4 41.1)">+3V3</text>
<text x="136.7" y="48" transform="rotate(-90 136.7 48)">+3V3</text>
<text x="149.1" y="45.8">C5</text>
<text x="154" y="45.8">100N</text>
<text x="161.1" y="48" transform="rotate(-90 161.1 48)">GND</text>
<text x="121.3" y="53.4" transform="rotate(-90 121.3 53.4)">GND</text>
<text x="124.2" y="50.9">C13</text>
<text x="130" y="50.9">100N</text>
<text x="149.1" y="52.6">C6</text>
<text x="154" y="52.6">10P</text>
<text x="18.3" y="60">DATA</text>
<text x="124.2" y="57.7">C14</text>
<text x="130" y="57.7">10P</text>
<text x="135.2" y="57.8">GND</text>
<text x="148.9" y="57.8">GND</text>
<text x="157.2" y="60" transform="rotate(-90 157.2 60)">+3V3</text>
<text x="161.1" y="54.8" transform="rotate(-90 161.1 54.8)">GND</text>
<text x="30.6" y="61.7" transform="rotate(-90 30.6 61.7)">+3V3</text>
<text x="46.5" y="61.7" transform="rotate(-90 46.5 61.7)">+3V3</text>
<text x="121.3" y="60.2" transform="rotate(-90 121.3 60.2)">GND</text>
<text x="189.9" y="61.2">GND</text>
<text x="196.8" y="61.2">GND</text>
<text x="46.7" y="70.4" transform="rotate(-90 46.7 70.4)">R19</text>
<text x="46.7" y="66.3" transform="rotate(-90 46.7 66.3)">10K</text>
<text x="92.7" y="68.5">GND</text>
<text x="191.4" y="67.2" transform="rotate(-90 191.4 67.2)">10P</text>
<text x="198.3" y="67.2" transform="rotate(-90 198.3 67.2)">100N</text>
<text x="191.4" y="73" transform="rotate(-90 191.4 73)">C19</text>
<text x="198.3" y="73" transform="rotate(-90 198.3 73)">C18</text>
<text x="171.3" y="79">R12</text>
<text x="175.3" y="79">5K11</text>
<text x="183.4" y="82.2" transform="rotate(-90 183.4 82.2)">GND</text>
<text x="191.4" y="80.8" transform="rotate(-90 191.4 80.8)">10P</text>
<text x="198.3" y="80.8" transform="rotate(-90 198.3 80.8)">100N</text>
<text x="73.4" y="89.3" transform="rotate(-90 73.4 89.3)">GND</text>
<text x="78.1" y="85.8">R4</text>
<text x="81.2" y="85.8">0</text>
<text x="88.3" y="85.8">R5 DNI</text>
<text x="97.3" y="89">+3V3</text>
<text x="140.6" y="87.3">ADF4350BCPZ</text>
<text x="144.2" y="85.3">U1G$1</text>
<text x="174.8" y="85.6" transform="rotate(-90 174.8 85.6)">GND</text>
<text x="191.4" y="86.6" transform="rotate(-90 191.4 86.6)">C20</text>
<text x="198.3" y="86.6" transform="rotate(-90 198.3 86.6)">C21</text>
<text x="13.2" y="90.8">CON8_2MM</text>
<text x="26" y="94.2">GND</text>
<text x="51.8" y="94.3" transform="rotate(-90 51.8 94.3)">R15</text>
<text x="51.8" y="90.2" transform="rotate(-90 51.8 90.2)">10K</text>
<text x="56.9" y="94.3" transform="rotate(-90 56.9 94.3)">R16</text>
<text x="56.9" y="90.2" transform="rotate(-90 56.9 90.2)">10K</text>
<text x="62.1" y="94.3" transform="rotate(-90 62.1 94.3)">R17</text>
<text x="62.1" y="90.2" transform="rotate(-90 62.1 90.2)">10K</text>
<text x="84.3" y="95.1" transform="rotate(-90 84.3 95.1)">R1</text>
<text x="84.3" y="92" transform="rotate(-90 84.3 92)">316</text>
<text x="104.2" y="94.5" transform="rotate(-90 104.2 94.5)">100N</text>
<text x="111" y="94.5" transform="rotate(-90 111 94.5)">10P</text>
<text x="174.8" y="95.9" transform="rotate(-90 174.8 95.9)">GND</text>
<text x="181.2" y="94.5" transform="rotate(-90 181.2 94.5)">10P</text>
<text x="188" y="94.5" transform="rotate(-90 188 94.5)">100N</text>
<text x="190.2" y="90.8">GND</text>
<text x="197.1" y="90.8">GND</text>
<text x="51.6" y="101">GND</text>
<text x="56.8" y="101">GND</text>
<text x="61.9" y="101">GND</text>
<text x="85.3" y="99.7" transform="rotate(-90 85.3 99.7)">47N</text>
<text x="104.2" y="99.4" transform="rotate(-90 104.2 99.4)">C8</text>
<text x="111" y="99.4" transform="rotate(-90 111 99.4)">C7</text>
<text x="117.9" y="99.6" transform="rotate(-90 117.9 99.6)">GND</text>
<text x="181.2" y="100.3" transform="rotate(-90 181.2 100.3)">C23</text>
<text x="188" y="100.3" transform="rotate(-90 188 100.3)">C22</text>
<text x="74.7" y="104.6">R2</text>
<text x="77.8" y="104.6">681</text>
<text x="85.3" y="104.5" transform="rotate(-90 85.3 104.5)">C2</text>
<text x="103" y="104.4">GND</text>
<text x="109.8" y="104.4">GND</text>
<text x="180" y="104.4">GND</text>
<text x="186.8" y="104.4">GND</text>
<text x="70" y="109.9" transform="rotate(-90 70 109.9)">1N5</text>
<text x="85.3" y="109.9" transform="rotate(-90 85.3 109.9)">3N3</text>
<text x="91" y="111.3">Loop BW: 30.0kHz</text>
<text x="91" y="113">Phase Margin: 45.0deg</text>
<text x="173.1" y="109.6">+3V3</text>
<text x="68.8" y="119.8">GND</text>
<text x="70" y="114.8" transform="rotate(-90 70 114.8)">C3</text>
<text x="84.2" y="119.8">GND</text>
<text x="85.3" y="114.8" transform="rotate(-90 85.3 114.8)">C1</text>
<text x="91" y="114.7">R2: 681</text>
<text x="91" y="116.4">CP: 2.50mA</text>
<text x="91" y="118.1">Rset: 5.10k</text>
<text x="132.1" y="114.7">GND</text>
<text x="138.9" y="114.7">GND</text>
<text x="164.1" y="115.1" transform="rotate(-90 164.1 115.1)">10P</text>
<text x="170.9" y="115.1" transform="rotate(-90 170.9 115.1)">100N</text>
<text x="207.3" y="114.7" transform="rotate(-90 207.3 114.7)">+3V3</text>
<text x="221" y="119.5">Y1</text>
<text x="124.7" y="123.5" transform="rotate(-90 124.7 123.5)">GND</text>
<text x="127.6" y="121">C15</text>
<text x="133.4" y="121">10P</text>
<text x="162.9" y="125">GND</text>
<text x="164.1" y="120.9" transform="rotate(-90 164.1 120.9)">C16</text>
<text x="169.7" y="125">GND</text>
<text x="170.9" y="120.9" transform="rotate(-90 170.9 120.9)">C17</text>
<text x="241.4" y="121.7">R59</text>
<text x="245.5" y="121.7">0</text>
<text x="252.8" y="123.3">REF_CLK</text>
<text x="124.7" y="130.4" transform="rotate(-90 124.7 130.4)">GND</text>
<text x="127.6" y="127.9">C69</text>
<text x="133.4" y="127.9">100N</text>
<text x="208.5" y="131.9" transform="rotate(-90 208.5 131.9)">C9</text>
<text x="208.5" y="127" transform="rotate(-90 208.5 127)">1U</text>
<text x="215.4" y="127" transform="rotate(-90 215.4 127)">10N</text>
<text x="87.6" y="136.6">U3</text>
<text x="94.7" y="136.6">ADP150AUJZ-3.3</text>
<text x="135.5" y="135.8" transform="rotate(-90 135.5 135.8)">+3V3</text>
<text x="207.3" y="137">GND</text>
<text x="214.2" y="137">GND</text>
<text x="215.4" y="132.8" transform="rotate(-90 215.4 132.8)">C10</text>
<text x="229.6" y="133.5">XO_E5X3</text>
<text x="226.2" y="140.4">GND</text>
<text x="64.6" y="146.4" transform="rotate(-90 64.6 146.4)">22U</text>
<text x="75.1" y="145.8" transform="rotate(-90 75.1 145.8)">1U</text>
<text x="116.1" y="145.8" transform="rotate(-90 116.1 145.8)">1U</text>
<text x="153.8" y="145.8" transform="rotate(-90 153.8 145.8)">120P</text>
<text x="157.9" y="146.7" transform="rotate(-90 157.9 146.7)">49R9</text>
<text x="163" y="146.7" transform="rotate(-90 163 146.7)">49R9</text>
<text x="169.2" y="145.8" transform="rotate(-90 169.2 145.8)">120P</text>
<text x="176" y="145.8" transform="rotate(-90 176 145.8)">100N</text>
<text x="53.4" y="150.6">GND</text>
<text x="64.6" y="151.1" transform="rotate(-90 64.6 151.1)">C33</text>
<text x="75.1" y="150.7" transform="rotate(-90 75.1 150.7)">C4</text>
<text x="116.1" y="151.7" transform="rotate(-90 116.1 151.7)">C27</text>
<text x="152.6" y="155.8">GND</text>
<text x="153.8" y="151.7" transform="rotate(-90 153.8 151.7)">C36</text>
<text x="157.9" y="150.8" transform="rotate(-90 157.9 150.8)">R21</text>
<text x="163" y="150.8" transform="rotate(-90 163 150.8)">R20</text>
<text x="168" y="155.8">GND</text>
<text x="169.2" y="151.7" transform="rotate(-90 169.2 151.7)">C24</text>
<text x="174.8" y="155.8">GND</text>
<text x="176" y="151.7" transform="rotate(-90 176 151.7)">C25</text>
<text x="202.2" y="155.8" transform="rotate(-90 202.2 155.8)">GND</text>
<text x="63.6" y="160.9">Recommended X5R/X7R and 6V3/10V</text>
<text x="65.3" y="157.5">GND</text>
<text x="73.9" y="157.5">GND</text>
<text x="96.1" y="159.2">GND</text>
<text x="114.9" y="157.5">GND</text>
<text x="180.7" y="158.7">C35</text>
<text x="186.5" y="158.7">100P</text>
<text x="195.9" y="159.9">RFOUTA-</text>
<text x="87.6" y="165.7">U2</text>
<text x="94.7" y="165.7">ADP150AUJZ-3.3</text>
<text x="114.9" y="166" transform="rotate(-90 114.9 166)">+3V3</text>
<text x="180.7" y="165.5">C26</text>
<text x="186.5" y="165.5">100P</text>
<text x="195.9" y="166.5">RFOUTA+</text>
<text x="202.2" y="172.9" transform="rotate(-90 202.2 172.9)">GND</text>
<text x="75.1" y="174.9" transform="rotate(-90 75.1 174.9)">1U</text>
<text x="116.1" y="174.9" transform="rotate(-90 116.1 174.9)">1U</text>
<text x="75.1" y="180.7" transform="rotate(-90 75.1 180.7)">C32</text>
<text x="116.1" y="180.7" transform="rotate(-90 116.1 180.7)">C34</text>
<text x="73.9" y="186.6">GND</text>
<text x="96.1" y="188.3">GND</text>
<text x="114.9" y="186.6">GND</text>
</g>
<g font-size="1.7" fill="#800000">
<text x="214.2" y="190.8">Copyright (C) 2011 ShareBrained Technology, Inc.</text>
<text x="214.2" y="193.6">This design is licensed under a Creative Commons Attribution-ShareAlike</text>
<text x="214.2" y="195.5">3.0 Unported License: http://creativecommons.org/licenses/by-sa/3.0/</text>
</g>
<g font-size="1.4" fill="#808080">
<text x="89.6" y="49.5">PAD@1_1</text>
<text x="89.6" y="51.2">PAD@1_2</text>
<text x="89.6" y="52.9">PAD@1_3</text>
<text x="99.4" y="50.2">GND</text>
<text x="99.4" y="51.9">GND</text>
<text x="99.4" y="53.6">GND</text>
<text x="89.6" y="54.6">PAD@2_1</text>
<text x="89.6" y="56.3">PAD@2_2</text>
<text x="89.6" y="58">PAD@2_3</text>
<text x="89.6" y="59.7">PAD@3_1</text>
<text x="99.4" y="55.3">GND</text>
<text x="99.4" y="57.1">GND</text>
<text x="99.4" y="58.8">GND</text>
<text x="22.8" y="63.1">1</text>
<text x="89.6" y="61.4">PAD@3_2</text>
<text x="89.6" y="63.1">PAD@3_3</text>
<text x="99.4" y="60.5">GND</text>
<text x="99.4" y="62.2">GND</text>
<text x="99.4" y="63.9">GND</text>
<text x="133.5" y="63.5" transform="rotate(-90 133.5 63.5)">32</text>
<text x="137" y="63.5" transform="rotate(-90 137 63.5)">31</text>
<text x="140.4" y="63.5" transform="rotate(-90 140.4 63.5)">30</text>
<text x="143.8" y="63.5" transform="rotate(-90 143.8 63.5)">29</text>
<text x="147.2" y="63.5" transform="rotate(-90 147.2 63.5)">28</text>
<text x="150.6" y="63.5" transform="rotate(-90 150.6 63.5)">27</text>
<text x="154.1" y="63.5" transform="rotate(-90 154.1 63.5)">26</text>
<text x="157.5" y="63.5" transform="rotate(-90 157.5 63.5)">25</text>
<text x="22.8" y="66.6">2</text>
<text x="22.8" y="70">3</text>
<text x="134.3" y="71.6" transform="rotate(-90 134.3 71.6)">SDVDD</text>
<text x="137.7" y="71.8" transform="rotate(-90 137.7 71.8)">SDGND</text>
<text x="144.5" y="71" transform="rotate(-90 144.5 71)">REFIN</text>
<text x="148" y="70.7" transform="rotate(-90 148 70.7)">DVDD</text>
<text x="151.4" y="70.9" transform="rotate(-90 151.4 70.9)">DGND</text>
<text x="154.8" y="71.6" transform="rotate(-90 154.8 71.6)">PDBRF</text>
<text x="158.2" y="68.5" transform="rotate(-90 158.2 68.5)">LD</text>
<text x="22.8" y="73.4">4</text>
<text x="22.8" y="76.8">5</text>
<text x="122.8" y="73.4">1</text>
<text x="122.8" y="76.8">2</text>
<text x="126.8" y="74.2">CLK</text>
<text x="126.8" y="77.6">DATA</text>
<text x="141.1" y="72.9" transform="rotate(-90 141.1 72.9)">MUXOUT</text>
<text x="160.4" y="77.6">VCOM</text>
<text x="160.9" y="74.2">VREF</text>
<text x="167.9" y="76.8">23</text>
<text x="167.9" y="73.4">24</text>
<text x="22.8" y="80.3">6</text>
<text x="22.8" y="83.7">7</text>
<text x="122.8" y="80.3">3</text>
<text x="122.8" y="83.7">4</text>
<text x="126.8" y="81">LE</text>
<text x="160.9" y="81">RSET</text>
<text x="167.9" y="83.7">21</text>
<text x="167.9" y="80.3">22</text>
<text x="22.8" y="87.1">8</text>
<text x="122.8" y="87.1">5</text>
<text x="126.8" y="84.4">CE</text>
<text x="126.8" y="87.9">SW</text>
<text x="157.5" y="84.4">AGNDVCO</text>
<text x="159.9" y="87.8">VTUNE</text>
<text x="167.9" y="87.1">20</text>
<text x="122.8" y="90.5">6</text>
<text x="122.8" y="93.9">7</text>
<text x="126.8" y="91.3">VP</text>
<text x="126.8" y="94.7">CPOUT</text>
<text x="157.5" y="94.7">AGNDVCO</text>
<text x="160.7" y="91.3">TEMP</text>
<text x="167.9" y="93.9">18</text>
<text x="167.9" y="90.5">19</text>
<text x="122.8" y="97.4">8</text>
<text x="126.8" y="98.1">CPGND</text>
<text x="160.7" y="98.1">VVCO</text>
<text x="167.9" y="97.4">17</text>
<text x="134.3" y="104.6" transform="rotate(-90 134.3 104.6)">AGND</text>
<text x="137.7" y="104.6" transform="rotate(-90 137.7 104.6)">AVDD</text>
<text x="141.1" y="104.6" transform="rotate(-90 141.1 104.6)">AGNDVCO</text>
<text x="144.5" y="104.6" transform="rotate(-90 144.5 104.6)">RFOUTA+</text>
<text x="148" y="104.6" transform="rotate(-90 148 104.6)">RFOUTA-</text>
<text x="151.4" y="104.6" transform="rotate(-90 151.4 104.6)">RFOUTB+</text>
<text x="154.8" y="104.6" transform="rotate(-90 154.8 104.6)">RFOUTB-</text>
<text x="158.2" y="104.6" transform="rotate(-90 158.2 104.6)">VVCO</text>
<text x="133.5" y="108.5" transform="rotate(-90 133.5 108.5)">9</text>
<text x="137" y="109.3" transform="rotate(-90 137 109.3)">10</text>
<text x="140.4" y="109.2" transform="rotate(-90 140.4 109.2)">11</text>
<text x="143.8" y="109.3" transform="rotate(-90 143.8 109.3)">12</text>
<text x="147.2" y="109.3" transform="rotate(-90 147.2 109.3)">13</text>
<text x="150.6" y="109.3" transform="rotate(-90 150.6 109.3)">14</text>
<text x="154.1" y="109.3" transform="rotate(-90 154.1 109.3)">15</text>
<text x="157.5" y="109.3" transform="rotate(-90 157.5 109.3)">16</text>
<text x="207.7" y="119.5" transform="rotate(-90 207.7 119.5)">FB1</text>
<text x="227.6" y="118.3" transform="rotate(-90 227.6 118.3)">4</text>
<text x="218.6" y="123">1</text>
<text x="222.6" y="123.8">EN</text>
<text x="228.4" y="124.4" transform="rotate(-90 228.4 124.4)">VDD</text>
<text x="230.1" y="123.8">OUT</text>
<text x="236.3" y="123">3</text>
<text x="228.4" y="130.2" transform="rotate(-90 228.4 130.2)">GND</text>
<text x="227.6" y="134.2" transform="rotate(-90 227.6 134.2)">2</text>
<text x="50.2" y="140.1">1</text>
<text x="50.2" y="143.6">2</text>
<text x="85.2" y="140.1">1</text>
<text x="89.1" y="140.9">VIN</text>
<text x="102.6" y="140.9">VOUT</text>
<text x="109.7" y="140.1">5</text>
<text x="85.2" y="147">3</text>
<text x="89.1" y="147.7">EN</text>
<text x="98.4" y="149.1" transform="rotate(-90 98.4 149.1)">GND</text>
<text x="97.6" y="153" transform="rotate(-90 97.6 153)">2</text>
<text x="85.2" y="169.2">1</text>
<text x="89.1" y="170">VIN</text>
<text x="102.6" y="170">VOUT</text>
<text x="109.7" y="169.2">5</text>
<text x="85.2" y="176.1">3</text>
<text x="89.1" y="176.8">EN</text>
<text x="98.4" y="178.1" transform="rotate(-90 98.4 178.1)">GND</text>
<text x="97.6" y="182.1" transform="rotate(-90 97.6 182.1)">2</text>
</g>
<text font-size="1.2" fill="#808080" x="46.9" y="146.7">J1</text>
</svg>
